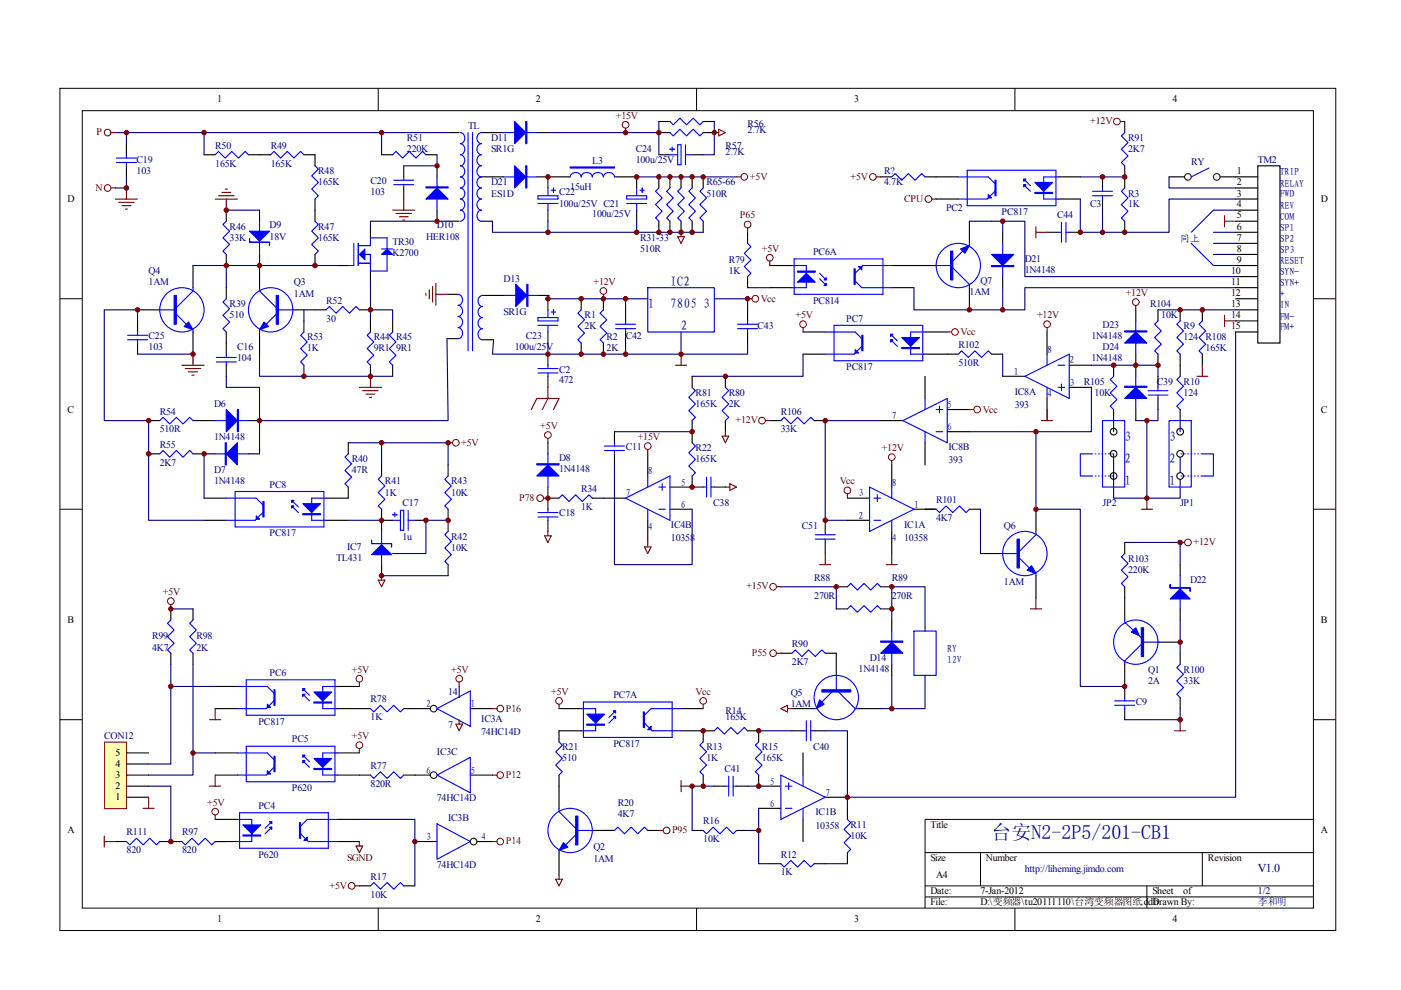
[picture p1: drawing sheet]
<svg xmlns="http://www.w3.org/2000/svg" width="297mm" height="210mm" viewBox="0 0 297 210" stroke-linecap="round" stroke-linejoin="round" font-family="sans-serif">
<g fill="none" stroke="#000" stroke-width=".21">
<path d="M12.7 18.7h270.5v178.6h-270.5zM80.2 18.7v4.7M147.7 18.7v4.7M215.2 18.7v4.7M17.4 23.5h261.1v169h-261.1zM12.7 63.3h4.7M278.4 63.3h4.7M12.7 108h4.7M278.4 108h4.7M12.7 152.6h4.7M278.4 152.6h4.7M278.4 173.7h-82.3v18.8"/>
<path d="M80.2 192.5v4.7M147.7 192.5v4.7M196.1 180.8h82.3M196.1 187.8h82.3M196.1 190.2h82.3M207.9 180.8v7M215.2 192.5v4.7M243.2 187.8v4.7M254.9 180.8v7"/>
</g>
<g fill="none" stroke="#000" stroke-width=".23">
<path d="M26.8 30.5v2.3M26.8 35.2v2.3M43.3 32.8h2.3M52.7 32.8h4.7M64.4 32.8h2.4v2.4M85.6 35.2v2.3M85.6 39.9v2.3M95 28.1h2.4M102.1 28.1h4.7M102.1 37.5h4.7M113.8 28.1h2.4M113.8 37.5h7.1"/>
<path d="M116.2 37.5v2.4M130.3 37.5h4.7v2.4M139.7 28.1h2.3M139.7 32.8h2.3M139.7 37.5v2.4M139.7 25.8h2.3M142 37.5v2.4M144.4 37.5v2.4M146.7 32.8h2.4M146.7 37.5v2.4M149.1 28.1h2.3M149.1 37.5v2.4"/>
<path d="M149.1 25.8h2.3M262 37.5h4.7M262 39.9h4.7M266.7 35.2h4.7v37.5h-4.7zM40.9 56.3v4.7M48 44.6v2.3M48 53.9v2.4M55 44.6v2.3M55 53.9v7.1M66.8 42.2v4.7M66.8 53.9v2.4M71.5 56.3h2.3"/>
<path d="M78.5 48.1v2.3M78.5 57.5v2.3M95 46.9h2.4M102.1 46.9h2.3M116.2 44.6v2.3M135 44.6v2.3M139.7 46.9v2.4M142 46.9v2.4M144.4 46.9v2.4M146.7 46.9v2.4M149.1 46.9v2.4M262 46.9h4.7"/>
<path d="M262 56.3h4.7M262 42.2h4.7M262 44.6h4.7M262 49.3h4.7M262 51.6h4.7M262 53.9h4.7M262 58.6h4.7M29.2 65.7h4.7M29.2 68v2.4M29.2 72.7v2.4M40.9 70.4v4.7M48 61v2.3"/>
<path d="M48 70.4v4.7M48 77.4v2.4M55 70.4v4.7M62.1 65.7h7M64.4 68v2.4M64.4 77.4v2.4M76.2 65.7h2.3M78.5 68v2.4M78.5 77.4v2.4M83.2 68v2.4M83.2 77.4v2.4M94.8 62.4h2.3"/>
<path d="M94.8 71.8h2.3M102.3 72h2.3M102.3 62.6h4.7M114.1 62.6h2.3M116.2 63.3v2.4M116.2 70.4v2.3M123.2 63.3v2.4M123.2 72.7v2.4M127.9 63.3v2.4M127.9 72.7v2.4M158.5 65.7v2.3M158.5 70.4v2.3"/>
<path d="M196.1 79.8v4.7M212.6 79.8h4.7M222 70.4v4.7M226.7 77.4h4.7M236.1 77.4v2.4M240.8 65.7v2.3M240.8 75.1v4.7M245.5 65.7v2.3M245.5 75.1v2.3M245.5 79.8v2.3M250.2 65.7v2.3M250.2 75.1v4.7"/>
<path d="M254.9 65.7v2.3M254.9 75.1v2.3M262 65.7h4.7M262 61h4.7M262 63.3h4.7M262 68h4.7M262 70.4h4.7M31.5 89.2h2.4M31.5 96.2h2.4M40.9 89.2h4.7M40.9 96.2h4.7M52.7 89.2h2.3"/>
<path d="M52.7 96.2h2.3M186.7 89.2h4.7M189.1 98.6v4.7M196.1 93.9v4.7M200.8 91.5h4.7M200.8 86.8h4.7M222 84.5v4.7M226.7 82.1h4.7M236.1 86.8v2.4M240.8 86.8v2.4M245.5 84.5v2.3M250.2 86.8v2.4"/>
<path d="M43.3 105.6h4.7M43.3 110.3h4.7M69.1 105.6h4.7M69.1 110.3h4.7M179.7 105.6h4.7M179.7 110.3h4.7M189.1 112.7v4.7M193.8 108h4.7"/>
<circle cx="236.1" cy="96.2" r=".71"/>
<circle cx="236.1" cy="91.5" r=".71"/>
<circle cx="236.1" cy="100.9" r=".71"/>
</g>
<g fill="none" stroke="#00f" stroke-width=".23">
<path d="M24.7 34.5h4.2M24.7 33.5h4.2M26.8 32.8v.7M26.8 34.5v.7M45.6 32.8l.7-.7 1.4 1.4 1.4-1.4 1.5 1.4 1.4-1.4 .7 .7M57.4 32.8l.7-.7 1.4 1.4 1.4-1.4 1.4 1.4 1.4-1.4 .7 .7M66.8 35.2l.7 .7-1.4 1.4 1.4 1.4-1.4 1.4 1.4 1.4-.7 .7M83.5 38.2h4.2M83.5 39.2h4.2M85.6 37.5v.7M85.6 39.2v.7M97.6 28.1a1.2 1.2 0 0 1 .9 1.2 1.2 1.2 0 0 1-.9 1.2 1.2 1.2 0 0 1 .9 1.1 1.2 1.2 0 0 1-.9 1.2 1.2 1.2 0 0 1 .9 1.2 1.2 1.2 0 0 1-.9 1.2 1.2 1.2 0 0 1 .9 1.1 1.2 1.2 0 0 1-.9 1.2 1.2 1.2 0 0 1 .9 1.2 1.2 1.2 0 0 1-.9 1.2 1.2 1.2 0 0 1 .9 1.1 1.2 1.2 0 0 1-.9 1.2 1.2 1.2 0 0 1 .9 1.2 1.2 1.2 0 0 1-.9 1.2 1.2 1.2 0 0 1 .9 1.1 1.2 1.2 0 0 1-.9 1.2"/>
<path d="M99.2 28.1v46.3M100.2 28.1v46.3M102.1 28.1a1.2 1.2 0 0 0-1 1.2 1.2 1.2 0 0 0 1 1.2 1.21 1.21 0 0 0-1 1.1 1.21 1.21 0 0 0 1 1.2 1.2 1.2 0 0 0-1 1.2 1.2 1.2 0 0 0 1 1.2 1.2 1.2 0 0 0-1 1.1 1.2 1.2 0 0 0 1 1.2 1.2 1.2 0 0 0-1 1.2 1.2 1.2 0 0 0 1 1.2 1.2 1.2 0 0 0-1 1.1 1.2 1.2 0 0 0 1 1.2 1.2 1.2 0 0 0-1 1.2 1.2 1.2 0 0 0 1 1.2 1.2 1.2 0 0 0-1 1.1 1.2 1.2 0 0 0 1 1.2M106.8 28.1h7M106.8 37.5h7M116.2 39.9v1.6M117.3 39.9v.9M120.9 37.5a1.21 1.21 0 0 1 1.2-.9 1.21 1.21 0 0 1 1.1 .9 1.21 1.21 0 0 1 1.2-.9 1.21 1.21 0 0 1 1.2 .9 1.21 1.21 0 0 1 1.2-.9 1.21 1.21 0 0 1 1.1 .9 1.2 1.2 0 0 1 1.2-.9 1.2 1.2 0 0 1 1.2 .9M135 39.9v1.6M136.2 39.9v.9M139.7 39.9l-.7 .7 1.4 1.4-1.4 1.4 1.4 1.4-1.4 1.4 .7 .7M142 39.9l-.7 .7 1.4 1.4-1.4 1.4 1.4 1.4-1.4 1.4 .7 .7"/>
<path d="M142 28.1l.7 .7 1.5-1.4 1.4 1.4 1.4-1.4 1.4 1.4 .7-.7M142 25.8l.7 .7 1.5-1.4 1.4 1.4 1.4-1.4 1.4 1.4 .7-.7M142 31.6h1M142 32.8h1.7M142.5 31.2v.9M143.7 30.7h.7v4.2h-.7zM144.4 39.9l-.7 .7 1.4 1.4-1.4 1.4 1.4 1.4-1.4 1.4 .7 .7M145.3 32.8h1.4M145.3 30.7v4.2M146.7 39.9l-.7 .7 1.4 1.4-1.4 1.4 1.4 1.4-1.4 1.4 .7 .7M149.1 39.9l-.7 .7 1.4 1.4-1.4 1.4 1.4 1.4-1.4 1.4 .7 .7M48 46.9l-.7 .7 1.4 1.4-1.4 1.4 1.4 1.4-1.4 1.4 .7 .7"/>
<path d="M55 46.9v7M66.8 46.9l.7 .7-1.4 1.4 1.4 1.4-1.4 1.4 1.4 1.4-.7 .7M75 51.6v4.7h-1.2M76 51.6v4.7M76 52.1h2.5v-1.7h3.6v7.1h-3.6v-3.6h-1.4M76 55.8h2.5M80.9 52.8h2.3M114.1 41.5h4.2v.7h-4.2zM114.1 43.1h4.2M116.2 43.1v1.5M116.9 40.3h.9M132.9 43.1h4.2"/>
<path d="M132.9 41.5h4.2v.7h-4.2zM135 43.1v1.5M135.7 40.3h.9M27 72h4.3M27 71.1h4.3M29.2 70.4v.7M29.2 72v.7M33.9 65.7h3.5M37.4 66.6l2.1 2.1M40.9 61v.7l-3.5 3.5M40.9 69.9v.5M45.9 76.7h4.2"/>
<path d="M45.9 75.8h4.2M48 63.3l-.7 .7 1.4 1.5-1.4 1.4 1.4 1.4-1.4 1.4 .7 .7M48 75.1v.7M48 76.7v.7M55 61v.7l3.6 3.5M55 69.9v.5M58.6 66.6l-2.2 2.1M58.6 65.7h3.5M64.4 70.4l-.7 .7 1.4 1.4-1.4 1.4 1.4 1.4-1.4 1.4 .7 .7M69.1 65.7l.7-.7 1.5 1.4 1.4-1.4 1.4 1.4 1.4-1.4 .7 .7M78.5 70.4l-.7 .7 1.5 1.4-1.5 1.4 1.5 1.4-1.5 1.4 .7 .7M83.2 70.4l-.7 .7 1.5 1.4-1.5 1.4 1.5 1.4-1.5 1.4 .7 .7"/>
<path d="M97.1 62.4a1.2 1.2 0 0 1 1 1.2 1.2 1.2 0 0 1-1 1.2 1.2 1.2 0 0 1 1 1.1 1.2 1.2 0 0 1-1 1.2 1.2 1.2 0 0 1 1 1.2 1.2 1.2 0 0 1-1 1.2 1.2 1.2 0 0 1 1 1.1 1.2 1.2 0 0 1-1 1.2M102.3 62.6a1.2 1.2 0 0 0-.9 1.2 1.2 1.2 0 0 0 .9 1.2 1.2 1.2 0 0 0-.9 1.2 1.2 1.2 0 0 0 .9 1.1 1.2 1.2 0 0 0-.9 1.2 1.2 1.2 0 0 0 .9 1.2 1.2 1.2 0 0 0-.9 1.2 1.2 1.2 0 0 0 .9 1.1M107 62.6h7.1M114.1 67.3h4.2v.7h-4.2zM114.1 69h4.2M116.2 65.7v1.6M116.2 69v1.4M116.9 66.2h.9M117.3 65.7v.9M123.2 65.7l-.7 .7 1.4 1.4-1.4 1.4 1.4 1.4-1.4 1.4 .7 .7M127.9 65.7l-.7 .7 1.4 1.4-1.4 1.4 1.4 1.4-1.4 1.4 .7 .7M137.3 61h14.1v9.4h-14.1z"/>
<path d="M156.4 69.7h4.2M156.4 68.7h4.2M158.5 68v.7M158.5 69.7v.7M217.3 79.8l9.4-4.7v9.4zM222 75.1v2.3M224.3 77.4h1.5M236.1 79.8l-.7 .7 1.4 1.4-1.4 1.4 1.4 1.4-1.4 1.4 .7 .7M240.8 68v7.1M240.8 79.8v7M245.5 68l-.7 .7 1.4 1.5-1.4 1.4 1.4 1.4-1.4 1.4 .7 .7M250.2 68l-.7 .7 1.4 1.5-1.4 1.4 1.4 1.4-1.4 1.4 .7 .7"/>
<path d="M250.2 79.8l-.7 .7 1.4 1.4-1.4 1.4 1.4 1.4-1.4 1.4 .7 .7M254.9 68l-.7 .7 1.4 1.5-1.4 1.4 1.4 1.4-1.4 1.4 .7 .7M33.9 89.2l.7-.7 1.4 1.4 1.4-1.4 1.4 1.4 1.4-1.4 .7 .7M33.9 96.2l.7-.7 1.4 1.4 1.4-1.4 1.4 1.4 1.4-1.4 .7 .7M45.6 89.2h7.1M45.6 96.2h7.1M191.4 89.2l9.4-4.7v9.4zM196.1 84.5v2.3M196.1 91.5v2.4M198.5 91.5h1.4M198.5 86.8h1.4M199.2 86.1v1.4"/>
<path d="M222 82.1v2.4M224.3 82.1h1.5M225.1 81.4v1.4M231.4 96.2h-2.4v4.7h2.4M233.8 89.2h4.7v14.1h-4.7zM243.4 83.8h4.2M243.4 82.8h4.2M245.5 82.1v.7M245.5 83.8v.7M48 105.6h6.3l1.4 1.4M49.9 104.2h18.8v7.5h-18.8zM55.7 108.7l-1.6 1.6h-6.1"/>
<path d="M61.8 107.3l1.5 1.4M61.8 106.1l1.5 1.4M69.1 105.6h-3v4.7h3M184.4 103.3l9.4 4.7-9.4 4.7zM185.3 110.3h1.4M185.3 105.6h1.4M186 104.9v1.4M189.1 103.3v2.3M189.1 110.3v2.4"/>
<circle cx="38.6" cy="65.7" r="4.7"/>
<circle cx="57.4" cy="65.7" r="4.7"/>
</g>
<g fill="#00f" stroke="#00f" stroke-width=".21">
<path d="M77.4 52.8v2.3l-1.2-1.2z"/>
<path d="M82.1 52.8l1.1 1.1h-2.3z"/>
</g>
<g fill="none" stroke="#000080" stroke-width=".23">
<path d="M24.5 28.1h70.5M26.8 37.5v2.4h-2.3M26.8 28.1v2.4M43.3 28.1v4.7M116.2 28.1h23.5M135 37.5h21.2M139.7 25.8v7M151.4 25.8v7h-2.3M40.9 56.3h30.6M48 56.3v4.7M78.5 59.8v8.2M95 46.9h-16.5v1.2"/>
<path d="M104.4 46.9v2.4h30.6M116.2 46.9v2.4M135 46.9v2.4h14.1M29.2 68v-2.3h-7.1v23.5h9.4v21.1h11.8M29.2 75.1h11.7M55 75.1v4.7h28.2M64.4 65.7v2.3M78.5 65.7h4.7v2.3M104.6 72l-.2 3.1h40M116.2 72.7v2.4M116.4 62.6l-.2 .7h21.1M144.4 70.4v4.7"/>
<path d="M151.4 63.3h7.1v2.4M158.5 72.7v2.4h-14.1M231.4 77.4h14.1v2.4M245.5 65.7h16.5M43.3 96.2v9.4M236.1 96.2v9.4h14.1v-9.4M243.2 89.2v16.4M245.5 86.8v2.4h-4.7"/>
</g>
<g fill="none" stroke="#800000" stroke-width=".23">
<path d="M23.5 28.1h1M23.5 39.9h1M26.8 39.9v2.3M132.6 27.2v.9M151.4 28.1h1M152.4 27.4l1.4 .7-1.4 .7zM156.2 37.5h.9M24.5 42.2h4.7M25.2 42.9h3.3M25.9 43.6h1.8M26.6 44.3h.4M45.6 42.2h4.7"/>
<path d="M46.3 41.5h3.3M47 40.8h1.9M47.7 40.1h.5M48 42.2v2.4M143.7 50.2h1.4l-.7 1.4zM144.4 49.3v.9M38.6 77.4h4.7M39.3 78.1h3.3M40 78.8h1.9M40.7 79.5h.5M40.9 75.1v2.3M78.5 79.8v2.3"/>
<path d="M90.3 62.2v.4M91 61.5v1.8M91.7 60.8v3.2M92.4 60.1v4.7M92.4 62.4h2.4M143.2 77.4h2.4M144.4 75.1v2.3M158.5 63.3h.9M253.7 79.8h2.4M254.9 77.4v2.4M76.2 82.1h4.7M76.9 82.8h3.3"/>
<path d="M77.6 83.5h1.9M78.3 84.2h.5M242 108h2.3M243.2 105.6v2.4"/>
</g>
<g fill="none" stroke="#800000" stroke-width=".21">
<circle cx="22.8" cy="39.9" r=".7"/>
<circle cx="22.8" cy="28.1" r=".7"/>
<circle cx="132.6" cy="26.5" r=".71"/>
<circle cx="157.8" cy="37.5" r=".71"/>
<circle cx="160.1" cy="63.3" r=".7"/>
</g>
<g fill="#800000" stroke="#800000" stroke-width=".21">
<circle cx="43.3" cy="28.1" r=".47"/>
<circle cx="78.5" cy="79.8" r=".47"/>
<circle cx="26.8" cy="28.1" r=".47"/>
<circle cx="26.8" cy="39.9" r=".47"/>
<circle cx="116.2" cy="63.3" r=".47"/>
<circle cx="144.4" cy="75.1" r=".47"/>
<circle cx="132.6" cy="28.1" r=".47"/>
<circle cx="135" cy="49.3" r=".47"/>
<circle cx="116.2" cy="49.3" r=".47"/>
<circle cx="250.2" cy="65.7" r=".47"/>
<circle cx="254.9" cy="65.7" r=".47"/>
<circle cx="243.2" cy="89.2" r=".47"/>
<circle cx="243.2" cy="105.6" r=".47"/>
</g>
<g fill="#00f" stroke="#00f" stroke-width=".23">
<path d="M56 68.3l.9 .9-1.9 .7z"/>
<path d="M39 69.2l1-.9 .9 1.6z"/>
<path d="M52.9 49h4.2l-2.1 2.1z"/>
<path d="M64.2 106.8h3.8l-1.9 1.9z"/>
<path d="M61.8 106.1h.5l-.5 .5z"/>
<path d="M61.8 107.3h.5l-.5 .4z"/>
<path d="M54.3 109.4l.7 .7h-.7z"/>
<path d="M48 86.8l2.3 2.4-2.3 2.3z"/>
<path d="M50.3 93.9v4.7l-2.3-2.4z"/>
<path d="M109.1 25.8l2.4 2.3-2.4 2.4z"/>
<path d="M109.1 35.2l2.4 2.3-2.4 2.4z"/>
<path d="M109.4 60.3l2.3 2.3-2.3 2.4z"/>
<path d="M240.8 70.4l2.4 2.3h-4.7z"/>
<path d="M240.8 82.1l2.4 2.4h-4.7z"/>
<path d="M58.6 62.6h.4v6.1h-.4z" fill-rule="evenodd"/>
<path d="M36.9 62.6h.5v6.1h-.5z" fill-rule="evenodd"/>
<path d="M52.9 50.7v.7h4.2v.7v-.7h-4.2z" fill-rule="evenodd"/>
<path d="M64.2 108.9h3.8v.2h-3.8z" fill-rule="evenodd"/>
<path d="M55.7 106.3h.3v3.3h-.3z" fill-rule="evenodd"/>
<path d="M50.3 86.8h.3v4.7h-.3z" fill-rule="evenodd"/>
<path d="M47.7 93.9h.3v4.7h-.3z" fill-rule="evenodd"/>
<path d="M111.5 25.8h.2v4.7h-.2z" fill-rule="evenodd"/>
<path d="M111.5 35.2h.2v4.7h-.2z" fill-rule="evenodd"/>
<path d="M120.9 35.4h9.4v.2h-9.4z" fill-rule="evenodd"/>
<path d="M111.7 60.3h.2v4.7h-.2z" fill-rule="evenodd"/>
<path d="M238.5 70.2h4.7v.2h-4.7z" fill-rule="evenodd"/>
<path d="M238.5 81.9h4.7v.2h-4.7z" fill-rule="evenodd"/>
</g>
<path d="M231.4 96.2h4.7M231.4 100.9h4.7" fill="none" stroke="#00f" stroke-width=".21" stroke-dasharray=".4 .4 .4 .4 .4 .4 .4 .4" stroke-linecap="butt"/>
<g fill="#fff" stroke="#000" stroke-width=".23">
<circle cx="250.2" cy="96.2" r=".71"/>
<circle cx="250.2" cy="91.5" r=".71"/>
<circle cx="250.2" cy="100.9" r=".71"/>
</g>
<g fill="none" stroke="#00f" stroke-width=".23">
<path d="M189.1 37.5l.7-.7 1.4 1.4 1.4-1.4 1.4 1.4 1.4-1.4 .7 .7M203.2 37.5h6.3l1.4 1.4M205.1 36.1h18.8v7.5h-18.8zM217.1 39.2l1.4 1.4M217.1 38l1.4 1.4M224.3 37.5h-3v4.7h3M233.8 39.9v.7M238.5 28.1l-.8 .7 1.5 1.4-1.5 1.4 1.5 1.4-1.5 1.5 .8 .7M238.5 39.9l-.8 .7 1.5 1.4-1.5 1.4 1.5 1.4-1.5 1.4 .8 .7M256.3 35.6l-3.7 1.9M158.5 51.6l.7 .7-1.4 1.4 1.4 1.4-1.4 1.4 1.4 1.4-.7 .7M167.9 56.3h3.1v4.7h-3.1"/>
<path d="M168.4 54.9h18.8v7.5h-18.8zM173.8 57.9l1.4 1.4M173.8 59.1l1.4 1.4M181.3 59.6l1.4 1.4h6.4M189.1 56.3h-6.1l-1.7 1.6M198.5 56.3h3.5M202 56.8l3.5 3.5v.7M204.1 53.2l-2.1 2.2M205.5 51.6v.5M210.9 40.6l-1.6 1.6h-6.1M212.6 51.6v7M224.3 49.3h.8"/>
<path d="M225.1 47.1v4.3M226 49.3h.7M226 47.1v4.3M231.6 41.5h4.3M231.6 40.6h4.3M233.8 41.5v.7M252.6 51.6l4.7 4.7M257.3 44.6l-4.7 4.7M175 70.4h6.3l1.4 1.4M176.8 69h18.9v7.5h-18.9zM182.7 73.4l-1.6 1.7h-6.1M188.8 72l1.4 1.4"/>
<path d="M188.8 70.9l1.4 1.4M196.1 70.4h-3v4.7h3M73.8 96.2l-.7 .7 1.4 1.4-1.4 1.4 1.4 1.5-1.4 1.4 .7 .7M116.2 96.2v7.1M128.2 95.5h4.2M128.2 94.6h4.2M130.3 93.9v.7M130.3 95.5v.7M146.7 82.1l.7 .7-1.4 1.4 1.4 1.5-1.4 1.4 1.4 1.4-.7 .7M146.7 93.9l.7 .7-1.4 1.4 1.4 1.4-1.4 1.4 1.4 1.4-.7 .7M153.8 82.1l.7 .7-1.4 1.4 1.4 1.5-1.4 1.4 1.4 1.4-.7 .7M165.6 89.2l.7-.7 1.4 1.4 1.4-1.4 1.4 1.4 1.4-1.4 .7 .7"/>
<path d="M247.9 89.2h4.7v14.1h-4.7zM254.9 96.2h2.4v4.7h-2.4M80.9 100.9l-.7 .7 1.4 1.4-1.4 1.4 1.4 1.5-1.4 1.4 .7 .7M80.9 112.7v7M83.2 109.1h1M83.2 110.3h1.7M83.7 108.7v.9M84.9 108.2h.7v4.2h-.7zM86.5 110.3h1.5M86.5 108.2v4.2M95 100.9l-.7 .7 1.4 1.4-1.4 1.4 1.4 1.5-1.4 1.4 .7 .7M95 112.7l-.7 .7 1.4 1.4-1.4 1.4 1.4 1.4-1.4 1.4 .7 .7"/>
<path d="M114.1 109.6h4.2M114.1 108.7h4.2M116.2 108v.7M116.2 109.6v.7M118.5 105.6l.7-.7 1.4 1.4 1.5-1.4 1.4 1.4 1.4-1.4 .7 .7M132.6 105.6l9.4-4.7v9.4zM137.3 100.9v2.4M137.3 108v2.3M139.7 108h1.4M139.7 103.3h1.4M140.4 102.6v1.4M149.1 103.3h.7"/>
<path d="M149.8 101.2v4.2M150.7 103.3h.7M150.7 101.2v4.2M172.8 114.3h4.3M172.8 113.4h4.3M175 112.7v.7M175 114.3v.7M198.5 108l.7 .7 1.4-1.4 1.4 1.4 1.4-1.4 1.4 1.4 .7-.7M212.6 117.4h3.5M216.1 118.3l2.1 2.1M219.6 112.7v.7l-3.5 3.5M238.5 117.4l-.8 .7 1.5 1.4-1.5 1.4 1.5 1.4-1.5 1.4 .8 .7"/>
<path d="M167.9 138.5l.7-.7 1.4 1.4 1.4-1.4 1.4 1.4 1.5-1.4 .7 .7M179.7 124.4l.7-.7 1.4 1.4 1.4-1.4 1.4 1.4 1.4-1.4 .7 .7M179.7 129.1l.7-.7 1.4 1.4 1.4-1.4 1.4 1.4 1.4-1.4 .7 .7M189.1 133.8v7.1M193.8 133.8h4.7v9.4h-4.7zM219.6 121.6v.5M238.5 131.5v.4l3.5 3.3M242 136.6l-3.5 3.5v.8M242.5 136.2h3.2M250.2 122.1v7M172.6 150.2h.5M176.4 146.7l-2.1 2.1"/>
<path d="M177.3 143.2v3.5M177.8 146.7l3.5 3.5h.7M236.3 149.5h4.3M236.3 148.6h4.3M238.5 147.9v.7M238.5 149.5v.7M250.2 140.9l-.7 .7 1.4 1.4-1.4 1.4 1.4 1.4-1.4 1.4 .7 .7"/>
<circle cx="203.2" cy="56.3" r="4.7"/>
<circle cx="217.3" cy="117.4" r="4.7"/>
<circle cx="240.8" cy="136.2" r="4.7"/>
<circle cx="177.3" cy="147.9" r="4.7"/>
</g>
<path d="M254.9 96.2h-4.7M254.9 100.9h-4.7" fill="none" stroke="#00f" stroke-width=".21" stroke-dasharray=".4 .4 .4 .4 .4 .4 .4 .4" stroke-linecap="butt"/>
<g fill="none" stroke="#000080" stroke-width=".23">
<path d="M229 37.5h9.5M247.9 37.5v2.4h14.1M210.2 46.9h7.1v11.7h44.7M229 42.2v7.1h18.9v-7.1h14.1M233.8 44.6v4.7M257.3 44.6h4.7M257.3 49.3h4.7M257.3 51.6h4.7M257.3 53.9h4.7M257.3 56.3h4.7M212.6 61v4.7h-7.1M262 61h-44.7v4.7h-4.7"/>
<path d="M73.8 93.9h21.2v4.7M80.9 93.9v4.7M130.3 98.6v21.1h16.4v-11.7M130.3 91.5h16.4M186.7 89.2h-11.7v21.1h4.7M219.6 91.5v16.5h9.4v37.5h9.5M231.4 82.1v9.4h-25.9M236.1 89.2v2.3M250.2 89.2v2.3M73.8 110.3h7.1M95 110.3h-4.7v7.1h-7.1M207.9 108v9.4"/>
<path d="M238.5 115h11.7v4.7M80.9 122.1h14.1M165.6 124.4h11.7v4.7M189.1 131.5v-7.1h7v9.4M250.2 131.5v7M189.1 143.2v7M196.1 143.2v7h-9.4M250.2 150.2v2.4h-11.7"/>
</g>
<g fill="none" stroke="#000" stroke-width=".23">
<path d="M186.7 37.5h2.4M196.1 37.5h7.1M224.3 37.5h4.7M233.8 37.5v2.4M238.5 25.8v2.3M238.5 35.2v4.7M247.9 37.5h3.3M258.7 37.5h3.3M158.5 49.3v2.3M158.5 58.6v2.4M163.2 56.3h4.7M189.1 56.3h9.4"/>
<path d="M198.5 42.2h4.7M205.5 46.9v4.7M212.6 49.3v2.3M212.6 58.6v2.4M222 49.3h2.3M224.3 42.2h4.7M226.7 49.3h2.3M233.8 42.2v2.4M238.5 46.9v2.4M146.7 79.8v2.3M153.8 79.8v2.3M163.2 61h4.7"/>
<path d="M170.3 70.4h4.7M170.3 75.1h4.7M189.1 61h4.7M196.1 70.4h4.7M196.1 75.1h4.7M205.5 61v4.7M73.8 93.9v2.3M80.9 98.6v2.3M95 98.6v2.3M116.2 93.9v2.3M130.3 91.5v2.4M130.3 96.2v2.4"/>
<path d="M137.3 96.2v4.7M146.7 89.2v4.7M153.8 89.2v2.3M163.2 89.2h2.4M172.6 89.2h2.4M73.8 103.3v2.3M80.9 108v4.7M80.9 119.7v2.4M80.9 110.3h2.3M88 110.3h2.3M95 108v4.7M95 119.7v2.4"/>
<path d="M116.2 105.6h2.3M116.2 103.3v4.7M116.2 110.3v2.4M125.6 105.6h7M137.3 110.3v4.7M142 108h4.7M142 103.3h7.1M146.7 100.9v2.4M151.4 103.3h2.4M175 110.3v2.4M175 115v2.4M196.1 108h2.4"/>
<path d="M205.5 108h2.4M207.9 117.4h4.7M219.6 108v4.7M238.5 115v2.4M250.2 119.7v2.4M165.6 138.5h2.3M175 138.5h2.3v4.7M177.3 124.4h2.4M177.3 129.1h2.4M186.7 124.4h2.4M186.7 129.1h2.4M189.1 131.5v2.3"/>
<path d="M219.6 122.1v4.7M238.5 124.4v7.1M245.5 136.2h4.7M250.2 129.1v2.4M250.2 138.5v2.4M167.9 150.2h4.7M182 150.2h4.7M189.1 140.9v2.3M238.5 140.9v7M238.5 150.2v2.4M250.2 147.9v2.3"/>
</g>
<g fill="#00f" stroke="#00f" stroke-width=".23">
<path d="M218.7 119.9l.9 1.7-1.8-.7z"/>
<path d="M239.9 134l.9-.9 .7 1.6z"/>
<path d="M248.1 127l2.1-2.1 2.1 2.1z"/>
<path d="M191.2 71.6h3.8l-1.9 1.8z"/>
<path d="M188.8 70.9h.5l-.5 .4z"/>
<path d="M188.8 72h.5l-.5 .5z"/>
<path d="M181.3 74.1l.7 .8h-.7z"/>
<path d="M219.4 38.7h3.8l-1.9 1.9z"/>
<path d="M217.1 38h.4l-.4 .4z"/>
<path d="M217.1 39.2h.4l-.4 .4z"/>
<path d="M209.5 41.3l.7 .7h-.7z"/>
<path d="M171 57.9l1.8 1.9h-3.7z"/>
<path d="M175.2 60.1v.4h-.5z"/>
<path d="M175.2 58.9v.4h-.5z"/>
<path d="M182 56.5h.7v.7z"/>
<path d="M113.8 100.9l2.4-2.3 2.3 2.3z"/>
<path d="M173.8 148.4l.9 .9-1.6 .9z"/>
<path d="M186.7 138.5l2.4-2.3 2.3 2.3z"/>
<path d="M203.6 52.8l1.9-.7-.9 1.6z"/>
<path d="M210.2 53.9h4.7l-2.3 2.4z"/>
<path d="M78.8 117.6l2.1-2.1 2.1 2.1z"/>
<path d="M215.6 114.3h.5v6.1h-.5z" fill-rule="evenodd"/>
<path d="M242 133.1h.5v6.1h-.5z" fill-rule="evenodd"/>
<path d="M248.1 123.9v.7h4.2v.7v-.7h-4.2z" fill-rule="evenodd"/>
<path d="M191.2 73.7h3.8v.2h-3.8z" fill-rule="evenodd"/>
<path d="M182.7 71.1h.3v3.3h-.3z" fill-rule="evenodd"/>
<path d="M219.4 40.8h3.8v.2h-3.8z" fill-rule="evenodd"/>
<path d="M210.9 38.2h.3v3.3h-.3z" fill-rule="evenodd"/>
<path d="M169.1 57.5h3.7v.2h-3.7z" fill-rule="evenodd"/>
<path d="M181.1 57h.2v3.3h-.2z" fill-rule="evenodd"/>
<path d="M113.8 98.3h4.7v.3h-4.7z" fill-rule="evenodd"/>
<path d="M174.3 146.3h6.1v.4h-6.1z" fill-rule="evenodd"/>
<path d="M186.7 135.9h4.7v.3h-4.7z" fill-rule="evenodd"/>
<path d="M201.5 53.2h.5v6.1h-.5z" fill-rule="evenodd"/>
<path d="M210.2 56.3h4.7v.2h-4.7z" fill-rule="evenodd"/>
<path d="M78.8 114.5v.8h4.2v.7v-.7h-4.2z" fill-rule="evenodd"/>
</g>
<g fill="none" stroke="#800000" stroke-width=".23">
<path d="M185.8 37.5h.9M237.5 25.8h1M158.5 48.3v1M163.2 55.4v.9M197.5 42.2h1M219.6 48.1v2.3M219.6 49.3h2.4M259.6 45.7v2.4M259.6 46.9h2.4M127.9 62.4v.9M170.3 69.5v.9M200.8 70.4h1"/>
<path d="M222 69.5v.9M240.8 64.8v.9M259.6 66.9v2.3M259.6 68h2.4M116.2 92.9v1M153.1 92.5h1.4l-.7 1.4zM153.8 91.5v1M162.3 89.2h.9M189.1 97.6v1M220.8 89.2h2.4M222 86.8v2.4M115.2 105.6h1"/>
<path d="M115.5 113.6h1.4l-.7 1.4zM116.2 112.7v.9M153.8 103.3h.9M154.7 102.6l1.5 .7-1.5 .7zM173.8 119.7h2.3M175 117.4v2.3M179.7 104.7v.9M80.2 123h1.4l-.7 1.4zM80.9 122.1v.9M164.6 124.4h1M164.6 138.5h1M218.5 129.1h2.3"/>
<path d="M219.6 126.8v2.3M165.6 150.2l1.4-.7v1.4zM167 150.2h.9M249 154.9h2.4M250.2 152.6v2.3"/>
</g>
<g fill="#800000" stroke="#800000" stroke-width=".21">
<circle cx="219.6" cy="91.5" r=".47"/>
<circle cx="250.2" cy="152.6" r=".47"/>
<circle cx="233.8" cy="49.3" r=".47"/>
<circle cx="189.1" cy="124.4" r=".47"/>
<circle cx="189.1" cy="150.2" r=".47"/>
<circle cx="177.3" cy="124.4" r=".47"/>
<circle cx="212.6" cy="65.7" r=".47"/>
<circle cx="139.7" cy="28.1" r=".47"/>
<circle cx="80.9" cy="93.9" r=".47"/>
</g>
<g fill="none" stroke="#800000" stroke-width=".21">
<circle cx="185.1" cy="37.5" r=".71"/>
<circle cx="236.8" cy="25.8" r=".71"/>
<circle cx="158.5" cy="47.6" r=".7"/>
<circle cx="163.2" cy="54.7" r=".71"/>
<circle cx="196.8" cy="42.2" r=".71"/>
<circle cx="127.9" cy="61.7" r=".71"/>
<circle cx="170.3" cy="68.7" r=".71"/>
<circle cx="202.5" cy="70.4" r=".71"/>
<circle cx="222" cy="68.7" r=".71"/>
<circle cx="240.8" cy="64" r=".7"/>
<circle cx="116.2" cy="92.2" r=".71"/>
<circle cx="161.6" cy="89.2" r=".71"/>
<circle cx="189.1" cy="96.9" r=".7"/>
<circle cx="114.5" cy="105.6" r=".71"/>
<circle cx="179.7" cy="104" r=".71"/>
<circle cx="163.9" cy="124.4" r=".7"/>
<circle cx="163.9" cy="138.5" r=".7"/>
</g>
<g fill="none" stroke="#000" stroke-width=".21">
<circle cx="251.9" cy="37.5" r=".71"/>
<circle cx="258" cy="37.5" r=".7"/>
</g>
<path d="M22.3 157.4h4.5v14.1h-4.5z" fill="#ffffb0"/>
<g fill="none" stroke="#800000" stroke-width=".21">
<path d="M22.2 157.3h4.6v14.2h-4.6z"/>
<circle cx="96.7" cy="93.9" r=".7"/>
<circle cx="137.3" cy="94.6" r=".71"/>
<circle cx="207.2" cy="86.8" r=".7"/>
<circle cx="251.9" cy="115" r=".71"/>
<circle cx="36.2" cy="127.5" r=".7"/>
<circle cx="76.2" cy="143.9" r=".71"/>
<circle cx="76.2" cy="158" r=".7"/>
<circle cx="97.4" cy="143.9" r=".71"/>
<circle cx="106.1" cy="150.2" r=".71"/>
<circle cx="118.5" cy="148.6" r=".71"/>
<circle cx="149.1" cy="148.6" r=".71"/>
<circle cx="45.6" cy="172.1" r=".71"/>
<circle cx="106.1" cy="164.3" r=".71"/>
<circle cx="106.1" cy="178.4" r=".71"/>
<circle cx="141.3" cy="176.1" r=".71"/>
<circle cx="74.5" cy="187.8" r=".71"/>
</g>
<g fill="none" stroke="#000" stroke-width=".23">
<path d="M80.9 32.8h2.3M90.3 32.8h2.4M92.7 35.2v2.3M92.7 44.6v2.3M116.2 75.1v2.3M116.2 79.8v2.3M132.6 65.7v2.3M132.6 70.4v2.3M200.8 75.1h2.4M210.2 75.1h2.4M36.2 129.1v2.4M36.2 138.5v2.4"/>
<path d="M40.9 129.1v2.4M40.9 138.5v2.4M26.8 159.6h4.7M45.6 159.6h4.7M45.6 145.5h4.7M45.6 150.2h4.7M71.5 159.6h4.7M71.5 145.5h4.7M71.5 150.2h7M85.6 150.2h5.6M99.7 150.2h4.7M118.5 150.2h4.7"/>
<path d="M123.2 154.9h-4.7v2.4M144.4 150.2h4.7M144.4 154.9h7M149.1 154.9v2.4M158.5 154.9h2.4v2.4M167.9 154.9h2.4M170.3 159.6v4.7M172.6 154.9h2.4M24.5 178.4h2.3M26.8 169h4.7M26.8 166.7h4.7M26.8 164.3h4.7"/>
<path d="M26.8 162h4.7M33.9 178.4h4.7M45.6 164.3h4.7M45.6 173.7h4.7M45.6 178.4h4.7M71.5 164.3h7M71.5 173.7h4.7M71.5 178.4h4.7M85.6 164.3h5.6M88 178.4h4.7M99.7 164.3h4.7M101.1 178.4h3.3"/>
<path d="M118.5 164.3v7.1M125.6 176.1h4.7M137.3 176.1h2.4M146.7 176.1h2.4M149.1 164.3v2.4M151.4 166.7h2.4M156.2 166.7h2.3M156.2 176.1h2.3M160.9 164.3v2.4h4.7M160.9 171.4h4.7M170.3 173.7v4.7M175 169h4.7"/>
<path d="M179.7 171.4v2.3M76.2 187.8h2.3M85.6 187.8h2.4M118.5 180.8v4.7M163.2 183.1h2.4M172.6 183.1h2.4M179.7 180.8v2.3"/>
</g>
<g fill="none" stroke="#00f" stroke-width=".23">
<path d="M83.2 32.8l.8-.7 1.4 1.4 1.4-1.4 1.4 1.4 1.4-1.4 .7 .7M92.7 37.5v7.1M114.1 79.1h4.2M114.1 78.1h4.2M116.2 77.4v.7M116.2 79.1v.7M130.5 69.7h4.2M130.5 68.7h4.2M132.6 68v.7M132.6 69.7v.7M203.2 75.1l.7-.7 1.4 1.4 1.4-1.4 1.4 1.4 1.4-1.4 .7 .7M36.2 131.5l-.7 .7 1.4 1.4-1.4 1.4 1.4 1.4-1.4 1.4 .7 .7"/>
<path d="M40.9 131.5l-.7 .7 1.4 1.4-1.4 1.4 1.4 1.4-1.4 1.4 .7 .7M50.3 159.6h6.4l1.4 1.5M50.3 145.5h6.4l1.4 1.5M52.2 144.1h18.8v7.6h-18.8zM52.2 158.2h18.8v7.5h-18.8zM58.1 148.6l-1.7 1.6h-6.1M64.2 147.2l1.4 1.4M64.2 146l1.4 1.4M71.5 145.5h-3.1v4.7h3.1M71.5 159.6h-3.1v4.7h3.1M78.5 150.2l.8 .7 1.4-1.4 1.4 1.4 1.4-1.4 1.4 1.4 .7-.7M92.7 150.2l7-3.7v7.5z"/>
<path d="M118.5 157.3l.7 .7-1.4 1.4 1.4 1.4-1.4 1.4 1.4 1.4-.7 .7M123.2 150.2h3.1v4.7h-3.1M123.7 148.8h18.8v7.6h-18.8zM130.5 151.9l-1.4 1.4M130.5 150.7l-1.4 1.4M136.6 153.3l1.7 1.6h6.1M144.4 150.2h-6.4l-1.4 1.5M149.1 157.3l-.7 .7 1.4 1.4-1.4 1.4 1.4 1.4-1.4 1.4 .7 .7M151.4 154.9l.8-.7 1.4 1.4 1.4-1.4 1.4 1.4 1.4-1.4 .7 .7M160.9 157.3l-.8 .7 1.5 1.4-1.5 1.4 1.5 1.4-1.5 1.4 .8 .7M170.3 154.9h.7M171 152.8v4.3"/>
<path d="M171.9 154.9h.7M171.9 152.8v4.3M26.8 178.4l.7 .7 1.4-1.4 1.4 1.4 1.4-1.4 1.5 1.4 .7-.7M38.6 178.4l.7 .7 1.4-1.4 1.4 1.4 1.4-1.4 1.4 1.4 .7-.7M50.3 173.7h3.1v4.7h-3.1M50.8 172.3h18.8v7.5h-18.8zM57.6 175.4l-1.4 1.4M57.6 174.2l-1.4 1.4M58.1 162.7l-1.7 1.6h-6.1M63.7 176.8l1.7 1.6h6.1M64.2 161.3l1.4 1.4M64.2 160.1l1.4 1.4"/>
<path d="M71.5 173.7h-6.4l-1.4 1.4M78.5 164.3l.8 .7 1.4-1.4 1.4 1.4 1.4-1.4 1.4 1.4 .7-.7M92.7 174.7l7 3.7-7 3.8zM92.7 164.3l7-3.7v7.5zM118.5 171.4v.7l3.6 3.5M122.1 177l-2.2 2.1M122.1 176.1h3.5M130.3 176.1l.7-.7 1.4 1.4 1.4-1.4 1.4 1.4 1.4-1.4 .7 .7M149.1 176.1l.7 .7 1.4-1.4 1.4 1.4 1.4-1.4 1.4 1.4 .8-.7M153.8 166.7h.7M154.5 164.6v4.2M155.4 166.7h.8"/>
<path d="M155.4 164.6v4.2M165.6 164.3l9.4 4.7-9.4 4.7zM166.5 171.4h1.4M166.5 166.7h1.4M167.2 166v1.4M170.3 164.3v2.4M170.3 171.4v2.3M179.7 173.7l.7 .7-1.4 1.4 1.4 1.5-1.4 1.4 1.4 1.4-.7 .7M78.5 187.8l.8-.7 1.4 1.4 1.4-1.4 1.4 1.4 1.4-1.4 .7 .7M118.5 180.3v.5M165.6 183.1l.7 .7 1.4-1.4 1.4 1.4 1.4-1.4 1.4 1.4 .7-.7"/>
<circle cx="120.9" cy="176.1" r="4.7"/>
</g>
<g fill="#00f" stroke="#00f" stroke-width=".23">
<path d="M51.5 174.9h3.8l-1.9 1.9z"/>
<path d="M57.1 174.2h.5v.5z"/>
<path d="M57.1 175.4h.5v.4z"/>
<path d="M65.1 177.5v.7h-.7z"/>
<path d="M66.6 160.8h3.7l-1.9 1.9z"/>
<path d="M64.2 160.1h.5l-.5 .5z"/>
<path d="M64.2 161.3h.5l-.5 .5z"/>
<path d="M56.7 163.4l.7 .7h-.7z"/>
<path d="M66.6 146.7h3.7l-1.9 1.9z"/>
<path d="M64.2 146h.5l-.5 .5z"/>
<path d="M64.2 147.2h.5l-.5 .5z"/>
<path d="M56.7 149.3l.7 .7h-.7z"/>
<path d="M124.4 151.4h3.8l-1.9 1.9z"/>
<path d="M130 150.7h.5v.5z"/>
<path d="M130 151.9h.5v.5z"/>
<path d="M137.3 154.7l.7-.7v.7z"/>
<path d="M119.5 178.7l.9 .9-1.9 .7z"/>
<path d="M90.3 42.2l2.4-2.3 2.3 2.3z"/>
<path d="M51.5 177h3.8v.3h-3.8z" fill-rule="evenodd"/>
<path d="M63.5 174.4h.2v3.3h-.2z" fill-rule="evenodd"/>
<path d="M66.6 162.9h3.7v.3h-3.7z" fill-rule="evenodd"/>
<path d="M58.1 160.3h.2v3.3h-.2z" fill-rule="evenodd"/>
<path d="M66.6 148.8h3.7v.3h-3.7z" fill-rule="evenodd"/>
<path d="M58.1 146.3h.2v3.2h-.2z" fill-rule="evenodd"/>
<path d="M124.4 153.5h3.8v.3h-3.8z" fill-rule="evenodd"/>
<path d="M136.4 150.9h.2v3.3h-.2z" fill-rule="evenodd"/>
<path d="M122.1 173h.4v6.1h-.4z" fill-rule="evenodd"/>
<path d="M90.3 39.6h4.7v.3h-4.7z" fill-rule="evenodd"/>
</g>
<g fill="none" stroke="#000" stroke-width=".21">
<circle cx="92" cy="150.2" r=".71"/>
<circle cx="92" cy="164.3" r=".71"/>
<circle cx="100.4" cy="178.4" r=".71"/>
</g>
<g fill="none" stroke="#800000" stroke-width=".23">
<path d="M83.2 44.6h4.8M84 45.3h3.2M84.7 46h1.8M85.4 46.7h.4M85.6 42.2v2.4M95 93.9h.9M112.6 86.8l1.2-2.3h4.7l-1.2 2.3M116.2 82.1v2.4l-1.2 2.3M137.3 95.3v.9M205.5 86.8h1M136.6 116h1.4l-.7 1.4zM137.3 115v1"/>
<path d="M187.9 119.7h2.3M189.1 117.4v2.3M250.2 115h1M36.2 128.2v.9M44.4 152.6h2.4M45.6 150.2v2.4M76.2 144.6v.9M76.2 158.7v.9M96.7 153.5h1.4l-.7 1.4zM97.4 144.6v.9M97.4 152.6v.9M104.4 150.2h1"/>
<path d="M118.5 149.3v.9M149.1 149.3v.9M22.1 177.3v2.3M22.1 178.4h2.4M30.3 171.4h2.4M31.5 169v2.4M44.4 166.7h2.4M45.6 164.3v2.4M45.6 172.8v.9M75.5 179.4h1.4l-.7 1.4zM76.2 178.4v1M104.4 178.4h1"/>
<path d="M104.4 164.3h1M139.7 176.1h.9M144.4 166.7h2.3M144.4 165.5v2.4M75.3 187.8h.9M117.8 186.4h1.4l-.7 1.4zM118.5 185.5v.9"/>
</g>
<g fill="none" stroke="#000080" stroke-width=".23">
<path d="M80.9 28.1v4.7M92.7 32.8v2.4h-7.1M48 44.6h7M205.5 46.9h4.7M212.6 46.9v2.4M48 79.8v2.3h7v14.1M94.8 71.8l.2 17.4h-40M132.6 63.3v2.4M132.6 72.7v2.4M158.5 61h4.7M170.3 75.1v4.7h-23.6M193.8 61v4.7h11.7"/>
<path d="M212.6 75.1v4.7M262 70.4v98.6h-82.3M36.2 129.1h4.7M36.2 140.9v4.6M40.9 140.9v18.7M45.6 145.5h-9.4v16.5h-4.7M45.6 159.6h-4.7v4.7h-9.4M97.4 145.5v2.4M160.9 154.9h7M175 154.9h4.7v14.1M31.5 166.7h4.7v11.7M76.2 173.7h11.8v14.1"/>
<path d="M151.4 166.7h-4.7v9.4M158.5 166.7h2.4M158.5 176.1h2.4M160.9 171.4v11.7h2.3M179.7 169v2.4M175 183.1h4.7"/>
</g>
<g fill="#800000" stroke="#800000" stroke-width=".21">
<circle cx="36.2" cy="145.5" r=".47"/>
<circle cx="40.9" cy="159.6" r=".47"/>
<circle cx="36.2" cy="178.4" r=".47"/>
<circle cx="36.2" cy="129.1" r=".47"/>
<circle cx="88" cy="178.4" r=".47"/>
<circle cx="160.9" cy="176.1" r=".47"/>
<circle cx="146.7" cy="166.7" r=".47"/>
<circle cx="179.7" cy="169" r=".47"/>
<circle cx="149.1" cy="166.7" r=".47"/>
<circle cx="160.9" cy="166.7" r=".47"/>
<circle cx="160.9" cy="154.9" r=".47"/>
<circle cx="149.1" cy="154.9" r=".47"/>
<circle cx="189.1" cy="129.1" r=".47"/>
<circle cx="212.6" cy="46.9" r=".47"/>
<circle cx="205.5" cy="65.7" r=".47"/>
<circle cx="229.1" cy="49.3" r=".47"/>
<circle cx="233.8" cy="37.5" r=".47"/>
<circle cx="238.5" cy="49.2" r=".47"/>
<circle cx="238.5" cy="37.5" r=".47"/>
<circle cx="245.5" cy="77.4" r=".47"/>
<circle cx="240.8" cy="77.4" r=".47"/>
<circle cx="236.1" cy="77.4" r=".47"/>
<circle cx="175" cy="110.3" r=".47"/>
<circle cx="175" cy="89.2" r=".47"/>
<circle cx="219.6" cy="108" r=".47"/>
<circle cx="238.5" cy="145.5" r=".47"/>
<circle cx="250.2" cy="136.2" r=".47"/>
<circle cx="250.2" cy="115" r=".47"/>
<circle cx="153.8" cy="79.8" r=".47"/>
<circle cx="146.7" cy="91.5" r=".47"/>
<circle cx="116.2" cy="105.6" r=".47"/>
<circle cx="146.7" cy="103.3" r=".47"/>
<circle cx="132.6" cy="75.1" r=".47"/>
<circle cx="132.6" cy="63.3" r=".47"/>
<circle cx="139.7" cy="49.3" r=".47"/>
<circle cx="139.7" cy="37.5" r=".47"/>
<circle cx="146.7" cy="49.3" r=".47"/>
<circle cx="146.7" cy="37.5" r=".47"/>
<circle cx="142" cy="49.3" r=".47"/>
<circle cx="142" cy="37.5" r=".47"/>
<circle cx="149.1" cy="37.5" r=".47"/>
<circle cx="144.4" cy="37.5" r=".47"/>
<circle cx="66.8" cy="56.3" r=".47"/>
<circle cx="80.9" cy="28.1" r=".47"/>
<circle cx="92.7" cy="46.9" r=".47"/>
<circle cx="92.7" cy="35.2" r=".47"/>
<circle cx="48" cy="56.3" r=".47"/>
<circle cx="48" cy="44.6" r=".47"/>
<circle cx="64.4" cy="79.8" r=".47"/>
<circle cx="78.5" cy="65.7" r=".47"/>
<circle cx="31.5" cy="96.2" r=".47"/>
<circle cx="31.5" cy="89.2" r=".47"/>
<circle cx="55" cy="89.2" r=".47"/>
<circle cx="43.3" cy="96.2" r=".47"/>
<circle cx="29.2" cy="65.7" r=".47"/>
<circle cx="40.9" cy="75.1" r=".47"/>
<circle cx="55" cy="56.3" r=".47"/>
<circle cx="95" cy="93.9" r=".47"/>
<circle cx="95" cy="110.3" r=".47"/>
<circle cx="80.9" cy="110.3" r=".47"/>
<circle cx="90.3" cy="110.3" r=".47"/>
<circle cx="116.2" cy="75.1" r=".47"/>
<circle cx="123.2" cy="75.1" r=".47"/>
<circle cx="123.2" cy="63.3" r=".47"/>
<circle cx="127.9" cy="75.1" r=".47"/>
<circle cx="127.9" cy="63.3" r=".47"/>
<circle cx="151.4" cy="28.1" r=".47"/>
<circle cx="144.4" cy="49.2" r=".47"/>
<circle cx="80.9" cy="122.1" r=".47"/>
<circle cx="158.5" cy="63.3" r=".47"/>
<circle cx="116.2" cy="37.5" r=".47"/>
<circle cx="135" cy="37.5" r=".47"/>
</g>
<text font-size="4.2" fill="#000080" x="210.2" y="177.8">台安N2-2P5/201-CB1</text>
<g font-size="2.8" fill="#000080">
<text x="137.3" y="65.3">1</text>
<text x="142.1" y="65.3">7805</text>
<text x="142.1" y="60.6">IC2</text>
<text x="149.1" y="65.3">3</text>
<text x="144.4" y="70">2</text>
<text x="238.4" y="93.5">3</text>
<text x="247.9" y="93.5">3</text>
<text x="238.4" y="98.2">2</text>
<text x="247.9" y="98.2">2</text>
<text x="238.4" y="102.9">1</text>
<text x="247.9" y="102.9">1</text>
</g>
<text font-size="2.5" fill="#000080" x="266.7" y="184.8">V1.0</text>
<g font-size="2.1">
<text x="46.1" y="21.7">1</text>
<text x="113.6" y="21.7">2</text>
<text x="181.1" y="21.7">3</text>
<text x="248.6" y="21.7">4</text>
<text x="262.2" y="36.9">1</text>
<text x="262.2" y="39.3">2</text>
<text x="262.2" y="41.7">3</text>
<text x="14.3" y="42.8">D</text>
<text x="262.2" y="44">4</text>
<text x="262.2" y="46.3">5</text>
<text x="280.1" y="42.8">D</text>
<text x="262.2" y="48.7">6</text>
<text x="262.2" y="51.1">7</text>
<text x="262.2" y="53.4">8</text>
<text x="261" y="58.1">10</text>
<text x="262.2" y="55.7">9</text>
<text x="261" y="60.5">11</text>
<text x="261" y="62.8">12</text>
<text x="261" y="65.1">13</text>
<text x="261" y="67.5">14</text>
<text x="261" y="69.8">15</text>
<text x="14.3" y="87.5">C</text>
<text x="280.1" y="87.5">C</text>
<text x="14.3" y="132.1">B</text>
<text x="280.1" y="132.1">B</text>
<text x="24.5" y="160.3">5</text>
<text x="24.5" y="167.3">2</text>
<text x="24.5" y="164.9">3</text>
<text x="24.5" y="162.6">4</text>
<text x="24.5" y="169.6">1</text>
<text x="14.3" y="176.7">A</text>
<text x="197.3" y="175.5">Title</text>
<text x="280.1" y="176.7">A</text>
<text x="197.3" y="182.6">Size</text>
<text x="209" y="182.6">Number</text>
<text x="256.1" y="182.6">Revision</text>
<text x="197.3" y="189.6">Date:</text>
<text x="197.3" y="192">File:</text>
<text x="198.5" y="186.1">A4</text>
<text x="207.9" y="189.6">7-Jan-2012</text>
<text x="207.9" y="192">D:\变频器\tu20111110\台湾变频器图纸.ddb</text>
<text x="244.3" y="189.6">Sheet</text>
<text x="244.3" y="192">Drawn By:</text>
<text x="250.9" y="189.6">of</text>
<text x="46.1" y="195.5">1</text>
<text x="113.6" y="195.5">2</text>
<text x="181.1" y="195.5">3</text>
<text x="248.6" y="195.5">4</text>
</g>
<g font-size="2.1" fill="#800000">
<text x="20.5" y="28.7">P</text>
<text x="130.6" y="25.2">+15V</text>
<text x="231.1" y="26.3">+12V</text>
<text x="20.2" y="40.5">N</text>
<text x="159" y="38.1">+5V</text>
<text x="180.3" y="38.1">+5V</text>
<text x="156.9" y="46.3">P65</text>
<text x="191.7" y="42.8">CPU</text>
<text x="161.5" y="53.4">+5V</text>
<text x="125.8" y="60.5">+12V</text>
<text x="161.3" y="63.9">Vcc</text>
<text x="238.7" y="62.8">+12V</text>
<text x="168.7" y="67.5">+5V</text>
<text x="203.6" y="71">Vcc</text>
<text x="219.9" y="67.5">+12V</text>
<text x="156" y="89.8">+12V</text>
<text x="208.4" y="87.5">Vcc</text>
<text x="97.8" y="94.5">+5V</text>
<text x="114.6" y="90.9">+5V</text>
<text x="135.2" y="93.3">+15V</text>
<text x="186.9" y="95.7">+12V</text>
<text x="110.1" y="106.2">P78</text>
<text x="178.1" y="102.7">Vcc</text>
<text x="253.1" y="115.6">+12V</text>
<text x="158.2" y="125">+15V</text>
<text x="34.5" y="126.2">+5V</text>
<text x="74.6" y="142.6">+5V</text>
<text x="95.7" y="142.6">+5V</text>
<text x="159.4" y="139.1">P55</text>
<text x="116.8" y="147.3">+5V</text>
<text x="147.5" y="147.3">Vcc</text>
<text x="107.3" y="150.9">P16</text>
<text x="74.6" y="156.7">+5V</text>
<text x="107.3" y="164.9">P12</text>
<text x="43.9" y="170.8">+5V</text>
<text x="107.3" y="179">P14</text>
<text x="142.5" y="176.7">P95</text>
<text x="73.6" y="182.6">SGND</text>
<text x="69.8" y="188.4">+5V</text>
</g>
<g font-size="2.1" fill="#000080">
<text x="86.3" y="29.9">R51</text>
<text x="99.2" y="27.3">TL</text>
<text x="104.1" y="29.9">D11</text>
<text x="158.5" y="26.9">R56</text>
<text x="158.5" y="28.2">2.7K</text>
<text x="239.2" y="29.9">R91</text>
<text x="29" y="34.6">C19</text>
<text x="45.6" y="31.5">R50</text>
<text x="45.6" y="35.3">165K</text>
<text x="57.4" y="31.5">R49</text>
<text x="57.4" y="35.3">165K</text>
<text x="86.3" y="32.3">220K</text>
<text x="104.1" y="32.3">SR1G</text>
<text x="125.6" y="34.8">L3</text>
<text x="134.8" y="32.3">C24</text>
<text x="134.8" y="34.6">100u/25V</text>
<text x="153.8" y="31.5">R57</text>
<text x="153.8" y="32.9">2.7K</text>
<text x="239.2" y="32.3">2K7</text>
<text x="252.6" y="35.1">RY</text>
<text x="266.7" y="34.6">TM2</text>
<text x="29" y="36.9">103</text>
<text x="67.5" y="36.9">R48</text>
<text x="67.5" y="39.3">165K</text>
<text x="78.6" y="39">C20</text>
<text x="78.6" y="41.4">103</text>
<text x="104.1" y="39.3">D21</text>
<text x="104.1" y="41.7">ES1D</text>
<text x="118.5" y="41.4">C22</text>
<text x="120.9" y="40.2">15uH</text>
<text x="149.8" y="39.3">R65-66</text>
<text x="149.8" y="41.7">510R</text>
<text x="187.5" y="36.9">R?</text>
<text x="187.5" y="39.3">4.7K</text>
<text x="239.2" y="41.7">R3</text>
<text x="271.4" y="37.2">TRIP</text>
<text x="271.4" y="39.6">RELAY</text>
<text x="271.4" y="41.8">FWD</text>
<text x="118.5" y="43.8">100u/25V C21</text>
<text x="125.6" y="46.1">100u/25V</text>
<text x="200.6" y="44.7">PC2</text>
<text x="212.3" y="45.6">PC817</text>
<text x="224.1" y="46.3">C44</text>
<text x="231.1" y="44">C3</text>
<text x="239.2" y="44">1K</text>
<text x="271.4" y="44.2">REV</text>
<text x="271.4" y="46.6">COM</text>
<text x="48.7" y="48.7">R46</text>
<text x="48.7" y="51.1">33K</text>
<text x="57.1" y="48.4">D9</text>
<text x="57.1" y="50.8">18V</text>
<text x="67.5" y="48.7">R47</text>
<text x="67.5" y="51.1">165K</text>
<text x="83.2" y="52">TR30</text>
<text x="90.3" y="50.8">HER108</text>
<text x="92.6" y="48.4">D10</text>
<text x="135.7" y="51.1">R31-33</text>
<text x="135.7" y="53.4">510R</text>
<text x="250.2" y="51.2">同上</text>
<text x="271.4" y="49">SP1</text>
<text x="271.4" y="51.2">SP2</text>
<text x="271.4" y="53.6">SP3</text>
<text x="31.5" y="58.1">Q4</text>
<text x="83.2" y="54.3">K2700</text>
<text x="106.8" y="59.7">D13</text>
<text x="154.5" y="55.7">R79</text>
<text x="154.5" y="58.1">1K</text>
<text x="172.4" y="54.1">PC6A</text>
<text x="217.3" y="55.5">D21</text>
<text x="217.3" y="57.8">1N4148</text>
<text x="271.4" y="56">RESET</text>
<text x="271.4" y="58.3">SYN-</text>
<text x="31.5" y="60.5">1AM</text>
<text x="48.7" y="65.1">R39</text>
<text x="62.3" y="60.5">Q3</text>
<text x="62.3" y="63">1AM</text>
<text x="69.2" y="64.4">R52</text>
<text x="172.4" y="64.4">PC814</text>
<text x="205.6" y="62.5">1AM</text>
<text x="207.9" y="60.2">Q7</text>
<text x="243.8" y="65.1">R104</text>
<text x="271.4" y="60.6">SYN+</text>
<text x="271.4" y="63">+</text>
<text x="271.4" y="65.4">IN</text>
<text x="31.5" y="71.9">C25</text>
<text x="48.7" y="67.5">510</text>
<text x="69.2" y="68.2">30</text>
<text x="106.8" y="66.7">SR1G</text>
<text x="111.5" y="71.9">C23</text>
<text x="124" y="67.5">R1</text>
<text x="124" y="69.8">2K</text>
<text x="132.7" y="71.9">C42</text>
<text x="160.6" y="69.8">C43</text>
<text x="179.4" y="68.2">PC7</text>
<text x="231.4" y="71.9">1N4148</text>
<text x="233.8" y="69.6">D23</text>
<text x="246.2" y="67.5">10K</text>
<text x="251" y="69.8">R9</text>
<text x="271.4" y="67.7">FM-</text>
<text x="271.4" y="70">FM+</text>
<text x="31.5" y="74.3">103</text>
<text x="50.3" y="74.3">C16</text>
<text x="50.3" y="76.6">104</text>
<text x="65.1" y="72.2">R53</text>
<text x="65.1" y="74.5">1K</text>
<text x="79.2" y="72.2">R44 R45</text>
<text x="79.2" y="74.5">9R1</text>
<text x="84" y="74.5">9R1</text>
<text x="109.1" y="74.3">100u/25V</text>
<text x="128.6" y="72.2">R2</text>
<text x="128.6" y="74.5">2K</text>
<text x="203.2" y="73.8">R102</text>
<text x="203.2" y="77.6">510R</text>
<text x="222" y="74.8">8</text>
<text x="226.7" y="77.1">2</text>
<text x="231.4" y="76.6">1N4148</text>
<text x="233.8" y="74.3">D24</text>
<text x="251" y="72.2">124</text>
<text x="255.6" y="72.2">R108</text>
<text x="255.6" y="74.5">165K</text>
<text x="118.5" y="79">C2</text>
<text x="118.5" y="81.3">472</text>
<text x="147.5" y="83.9">R81</text>
<text x="154.5" y="83.9">R80</text>
<text x="179.4" y="78.5">PC817</text>
<text x="215" y="79.4">1</text>
<text x="215.1" y="83.7">IC8A</text>
<text x="226.7" y="81.8">3</text>
<text x="229.8" y="81.5">R105</text>
<text x="232.1" y="83.9">10K</text>
<text x="245.3" y="81.5">C39</text>
<text x="251" y="81.5">R10</text>
<text x="251" y="83.9">124</text>
<text x="33.9" y="87.9">R54</text>
<text x="45.4" y="86.3">D6</text>
<text x="147.5" y="86.3">165K</text>
<text x="154.5" y="86.3">2K</text>
<text x="165.5" y="87.9">R106</text>
<text x="189.1" y="88.8">7</text>
<text x="200.8" y="86.5">5</text>
<text x="215.1" y="86.5">393</text>
<text x="222" y="84.2">4</text>
<text x="33.9" y="91.6">510R</text>
<text x="33.9" y="94.9">R55</text>
<text x="45.4" y="93.3">1N4148</text>
<text x="132.7" y="95.4">C11</text>
<text x="147.5" y="95.7">R22</text>
<text x="165.5" y="91.6">33K</text>
<text x="200.8" y="91.2">6</text>
<text x="201.1" y="95.4">IC8B</text>
<text x="33.9" y="98.7">2K7</text>
<text x="45.4" y="100.3">D7</text>
<text x="74.6" y="98">R40</text>
<text x="74.6" y="100.3">47R</text>
<text x="118.5" y="97.8">D8</text>
<text x="118.5" y="100.1">1N4148</text>
<text x="137.3" y="100.6">8</text>
<text x="147.5" y="98">165K</text>
<text x="201.1" y="98.2">393</text>
<text x="45.4" y="102.7">1N4148</text>
<text x="57.1" y="103.4">PC8</text>
<text x="81.6" y="102.7">R41</text>
<text x="81.6" y="105.1">1K</text>
<text x="85.3" y="107.4">C17</text>
<text x="95.7" y="102.7">R43</text>
<text x="95.7" y="105.1">10K</text>
<text x="123.2" y="104.3">R34</text>
<text x="132.7" y="105.3">7</text>
<text x="144.4" y="103">5</text>
<text x="144.4" y="107.6">6</text>
<text x="151.2" y="107.4">C38</text>
<text x="182" y="105.3">3</text>
<text x="189.1" y="103">8</text>
<text x="193.8" y="107.6">1</text>
<text x="198.5" y="106.7">R101</text>
<text x="233.8" y="107.4">JP2</text>
<text x="250.2" y="107.4">JP1</text>
<text x="57.1" y="113.7">PC817</text>
<text x="118.5" y="109.5">C18</text>
<text x="123.2" y="108.1">1K</text>
<text x="137.3" y="112.4">4</text>
<text x="142.2" y="111.9">IC4B</text>
<text x="170" y="112.1">C51</text>
<text x="182" y="110">2</text>
<text x="191.7" y="111.9">IC1A</text>
<text x="198.5" y="110.4">4K7</text>
<text x="212.9" y="112.1">Q6</text>
<text x="71.3" y="118.9">TL431</text>
<text x="73.6" y="116.6">IC7</text>
<text x="85.3" y="114.5">1u</text>
<text x="95.7" y="114.5">R42</text>
<text x="95.7" y="116.8">10K</text>
<text x="142.2" y="114.7">10358</text>
<text x="189.1" y="114.7">4</text>
<text x="191.7" y="114.7">10358</text>
<text x="239.2" y="119.1">R103</text>
<text x="172.6" y="123.1">R88</text>
<text x="189.1" y="123.1">R89</text>
<text x="212.9" y="124.1">1AM</text>
<text x="239.2" y="121.5">220K</text>
<text x="252.3" y="123.6">D22</text>
<text x="172.6" y="126.9">270R</text>
<text x="189.1" y="126.9">270R</text>
<text x="32.3" y="135.6">R99</text>
<text x="32.3" y="137.9">4K7</text>
<text x="41.7" y="135.6">R98</text>
<text x="41.7" y="137.9">2K</text>
<text x="167.9" y="137.3">R90</text>
<text x="57.1" y="143.4">PC6</text>
<text x="167.9" y="141">2K7</text>
<text x="182" y="142.4">1N4148</text>
<text x="184.4" y="140.1">D14</text>
<text x="200.8" y="140.5">12V</text>
<text x="200.8" y="138.2">RY</text>
<text x="243.4" y="142.6">Q1</text>
<text x="251" y="142.6">R100</text>
<text x="78.6" y="148.9">R78</text>
<text x="90.3" y="149.9">2</text>
<text x="95" y="147.3">14</text>
<text x="99.7" y="149.9">1</text>
<text x="130" y="148">PC7A</text>
<text x="167.6" y="147.6">Q5</text>
<text x="167.6" y="149.9">1AM</text>
<text x="240.8" y="149.5">C9</text>
<text x="243.4" y="145">2A</text>
<text x="251" y="145">33K</text>
<text x="54.8" y="153.7">PC817</text>
<text x="78.6" y="152.8">1K</text>
<text x="95" y="154.4">7</text>
<text x="102" y="153">IC3A</text>
<text x="102" y="155.8">74HC14D</text>
<text x="153.8" y="151.3">R14</text>
<text x="153.8" y="152.8">165K</text>
<text x="22.1" y="156.7">CON12</text>
<text x="61.9" y="157.4">PC5</text>
<text x="92.6" y="160">IC3C</text>
<text x="119.2" y="159.1">R21</text>
<text x="119.2" y="161.4">510</text>
<text x="130" y="158.3">PC817</text>
<text x="149.8" y="159.1">R13</text>
<text x="149.8" y="161.4">1K</text>
<text x="161.5" y="159.1">R15</text>
<text x="161.5" y="161.4">165K</text>
<text x="172.4" y="159.1">C40</text>
<text x="61.9" y="167.7">P620</text>
<text x="78.6" y="163.1">R77</text>
<text x="78.6" y="166.8">820R</text>
<text x="90.3" y="164">6</text>
<text x="99.7" y="164">5</text>
<text x="153.6" y="163.8">C41</text>
<text x="163.2" y="166.4">5</text>
<text x="54.8" y="171.5">PC4</text>
<text x="92.6" y="169.9">74HC14D</text>
<text x="131" y="170.8">R20</text>
<text x="131" y="173.2">4K7</text>
<text x="163.2" y="171">6</text>
<text x="172.9" y="172.9">IC1B</text>
<text x="175" y="168.7">7</text>
<text x="26.8" y="177.1">R111</text>
<text x="38.6" y="177.1">R97</text>
<text x="90.3" y="178.1">3</text>
<text x="95" y="174.1">IC3B</text>
<text x="102" y="178.1">4</text>
<text x="149.1" y="174.8">R16</text>
<text x="149.1" y="178.6">10K</text>
<text x="172.9" y="175.8">10358</text>
<text x="180.3" y="175.5">R11</text>
<text x="180.3" y="177.9">10K</text>
<text x="26.8" y="180.9">820</text>
<text x="38.6" y="180.9">820</text>
<text x="54.8" y="181.9">P620</text>
<text x="92.6" y="184">74HC14D</text>
<text x="125.8" y="180.2">Q2</text>
<text x="125.8" y="182.8">1AM</text>
<text x="165.5" y="181.9">R12</text>
<text x="165.5" y="185.6">1K</text>
<text x="217.3" y="184.9">http://liheming.jimdo.com</text>
<text x="78.6" y="186.5">R17</text>
<text x="78.6" y="190.3">10K</text>
<text x="266.7" y="189.6">1/2</text>
<text x="266.7" y="192">李和明</text>
</g>
</svg>
